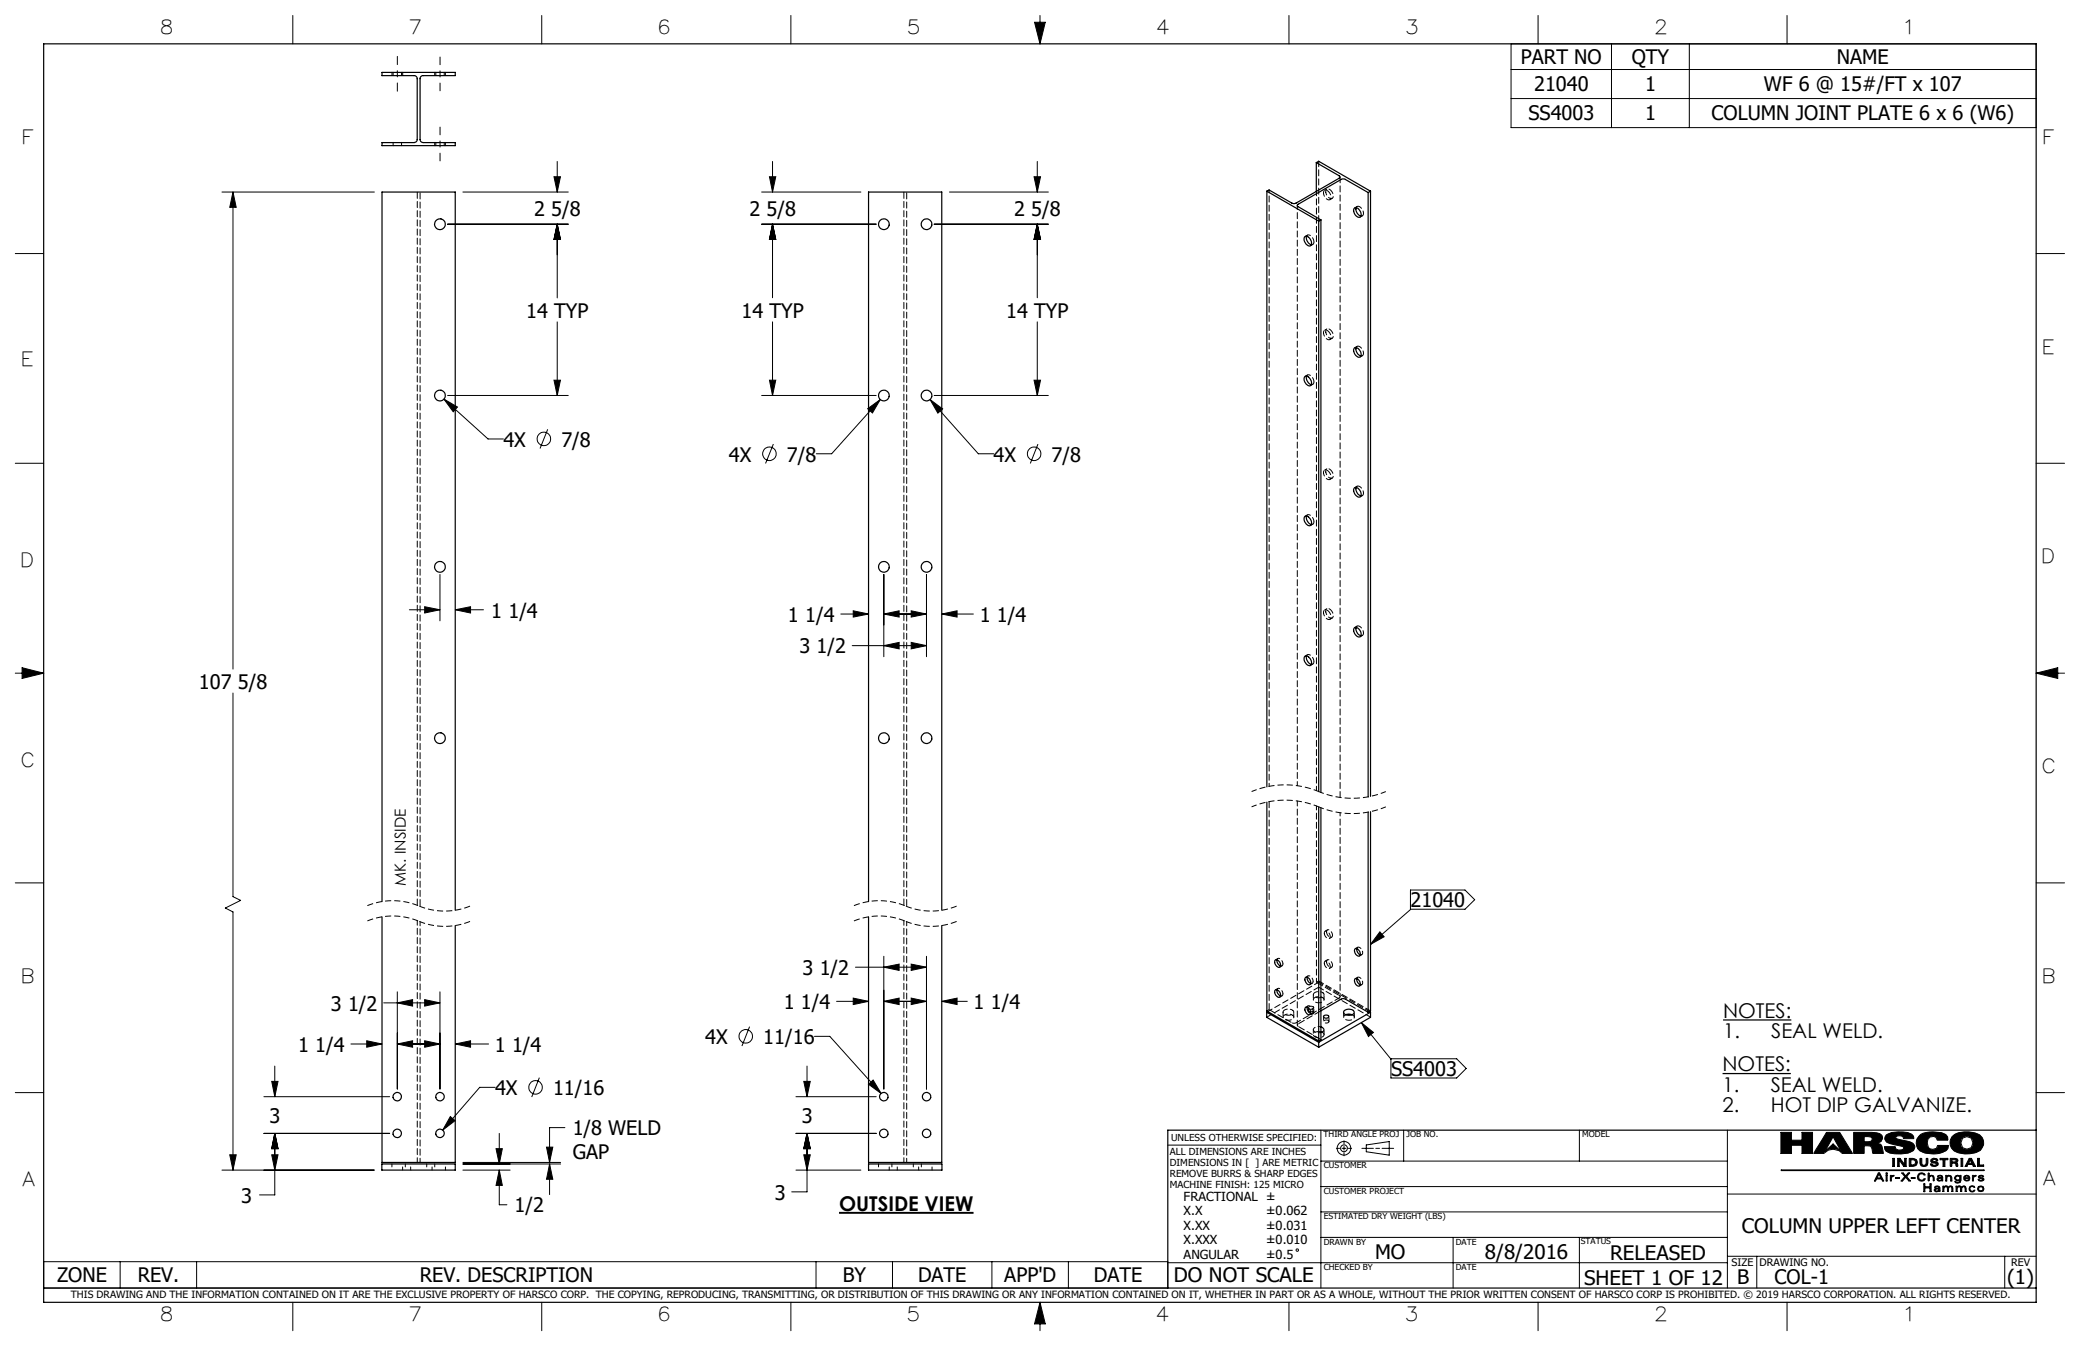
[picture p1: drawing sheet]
<svg xmlns="http://www.w3.org/2000/svg" width="432mm" height="279mm" viewBox="0 0 432 279" stroke-linecap="round" stroke-linejoin="round" font-family="sans-serif">
<g fill="none" stroke="#000" stroke-width=".21">
<path d="M60.8 3.2v5.9M112.5 3.2v5.9M164.2 3.2v5.9M214.8 4.6h2.2l-1.1 4.5zM215.9 3.2v5.9M267.6 3.2v5.9M313.7 9.1h109v17.4h-109zM313.7 14.4h109M319.3 3.2v5.9M334.5 9.1v17.4M350.7 9.1v17.4M371 3.2v5.9"/>
<path d="M46.1 39.9h31.6M48.4 39.9l.6 3.1h-1.3zM48.4 39.9v99M96.1 39.9h21.9M115 36.7h1.3l-.6 3.2zM115.7 33.5v6.4M158.1 39.9h20.6M159.7 36.7h1.3l-.6 3.2zM160.4 33.5v6.4M197.1 39.9h20.5M214.7 36.7h1.3l-.7 3.2zM215.3 33.5v6.4"/>
<path d="M313.7 20.5h109M3.2 52.6h5.9M92.9 46.5h25.1M115.7 46.5l.6 3.2h-1.3zM115.7 46.5v15.3M158.1 46.5h23.8M160.4 46.5l.6 3.2h-1.3zM160.4 46.5v15.3M193.9 46.5h23.7M215.3 46.5l.7 3.2h-1.3zM215.3 46.5v15.3M422.7 52.6h5.9"/>
<path d="M115 78.9h1.3l-.6 3.2zM115.7 66.8v15.3M159.7 78.9h1.3l-.6 3.2zM160.4 66.8v15.3M214.7 78.9h1.3l-.7 3.2zM215.3 66.8v15.3M3.2 96.2h5.9M92.1 82.8l2.9 1.7-.9 1zM92.1 82.8l9.2 8.3h3.2M92.9 82.1h25.1M113.7 89.1l-1.6 4M158.1 82.1h23.8"/>
<path d="M160.5 92.2l-1.6 4M180.1 84.8l2.6-1.9-1.6 2.8zM182.7 82.9l-10.1 11.3h-3.1M193.1 82.9l2.6 2-1 .9zM193.1 82.9l10 11.3h3.2M193.9 82.1h23.7M215.5 92.2l-1.6 4M422.7 96.2h5.9M91.3 119.2v9.7M183.5 119.2v17.1M192.3 119.2v17.1M3.2 139.7h5.9"/>
<path d="M4.6 138.6l4.5 1.1-4.5 1.1zM85 126.6h6.3M88.2 125.9l3.1 .7-3.1 .6zM94.5 126.6l3.2-.7v1.3zM94.5 126.6h5.9M174.6 127.5h5.7M176.9 134h15.4M177.1 126.8l3.2 .7-3.2 .6zM183.5 127.5l3.2-.7v1.3zM183.5 134l3.2-.7v1.4zM183.5 127.5h8.8M189.2 126.8l3.1 .7-3.1 .6z"/>
<path d="M189.2 133.3l3.1 .7-3.1 .7zM195.5 127.5l3.2-.7v1.3zM195.5 127.5h6.6M422.7 139.7h5.9M422.7 139.7l4.5-1.1v2.2zM48.4 143.9v42.2l1.6 .8-3.2 1.6 1.6 .8v53.6M3.2 183.3h5.9M183.5 198.5v27.6M192.3 198.5v27.6M286.5 193.4l.8 1.1-2.8 1.5zM292.8 184.7h11.3l2 2.1-2 1.9h-11.3zM292.8 188.8l-8.3 7.2"/>
<path d="M422.7 183.3h5.9M72.8 216.7h6.5M76.1 216l3.2 .7-3.2 .7zM79.7 208.2h11.6M82.5 216.7l3.2-.7v1.4zM82.5 208.2l3.2-.7v1.3zM82.5 216.7h8.8M82.5 205.9v20.2M88.2 216l3.1 .7-3.1 .7zM88.2 207.5l3.1 .7-3.1 .6zM91.3 205.9v20.2M94.5 216.7l3.2-.7v1.4z"/>
<path d="M94.5 216.7h6.9M155.6 213.1l-1.6 4M169.1 215.1h3.2l10.6 11.9M173.7 207.9h6.6M177.1 207.2l3.2 .7-3.2 .6zM177.6 200.8h14.7M183.5 207.9l3.2-.7v1.3zM183.5 200.8l3.2-.7v1.3zM183.5 207.9h8.8M189.2 207.2l3.1 .7-3.1 .6zM189.2 200.1l3.1 .7-3.1 .6zM195.5 207.9l3.2-.7v1.3z"/>
<path d="M195.5 207.9h5.3M282.6 212.3l2.5 2-1 .9zM282.6 212.3l6.1 7.6M288.7 219.8h13.7l2 2-2 2h-13.7zM3.2 226.8h5.9M47.7 239.7h1.3l-.6 3.2zM54.8 227.6h26.1M54.8 235.3h26.1M56.4 224.5h1.3l-.7 3.1zM56.4 239.7h1.3l-.7 3.2zM57 235.3l.7 3.1h-1.3zM57 221.3v6.3"/>
<path d="M57 235.3v12.7h-3.1M93.5 231.8l1 .8-2.6 2zM102.8 225.7h-3.2l-7.7 8.9M103 238.4h1.3l-.7 3.2zM103.6 235.3v6.3M112 223.7l-1.6 4M113.5 238.1h1.3l-.7 3.2zM117.3 234.1h-3.2v7.2M165.2 227.6h16.7M165.2 235.3h16.7M166.9 239.7h1.3l-.7 3.2zM166.9 224.5h1.3l-.7 3.1z"/>
<path d="M167.5 235.3l.7 3.1h-1.3zM167.5 235.3v12.1h-3.1M167.5 221.3v6.3M180.3 225.1l1-.9 1.6 2.8zM242.4 237.7h31.8M274.2 234.6v32.8M277.4 238.4h.7M278.6 238.4h.8M279 236.8v.7M279 238v.8M279 239.3v.6M279.9 238.4h.7"/>
<path d="M282.7 238.4h2.4M283.6 237.7l4.8-.7v2.8l-4.8-.7zM285.6 238.4h.8M286.9 238.4h2.4M291.4 234.6v6.4M327.9 234.6v6.4M358.6 234.6v32.8M369.7 235.1h2.2v1.6h2.2v-1.6h2.2v4.3h-2.2v-1.7h-2.2v1.7h-2.2zM379.2 235.1h2.7l2.7 4.3h-2.2a2.5 2.5 0 0 0-3.8 0h-2.1zM380.5 236l1.7 3-1.7-1.5-1.7 1.5zM384.8 235.1h3.7l1.7 .2 .5 .4 .1 .6-.3 .7-.8 .3 .7 .2 .3 .4 .3 1.5h-2.2l-.2-1-.3-.5-.6-.1h-.7v1.6h-2.2zM387 235.9l1.4 .1a.51 .51 0 0 1 0 .9l-1.4 .1z"/>
<path d="M389.7 237.3h.1M391.6 235.6a6.4 6.4 0 0 1 5.3-.2l.3 .4 .1 .6h-2.1l-.1-.4a1.07 1.07 0 0 0-1.5 .1v.1a3 3 0 0 0 1.9 .6l1.6 .5 .4 .7-.3 .8a7.4 7.4 0 0 1-4.9 .6l-.8-.5-.3-.9h2.3v.4a1.01 1.01 0 0 0 1.7-.2l-.4-.3-3.1-.8-.4-.7zM398.5 235.7a5.3 5.3 0 0 1 5.5-.2l.3 .5 .1 .7h-2.2l-.3-.6-.5-.2-.7 .1-.5 .5-.1 .7 .2 1 .4 .3 .5 .1 .8-.2 .2-.6h2.3l-.1 .6a3.9 3.9 0 0 1-2.8 1.1 4.2 4.2 0 0 1-3.5-1.1 2.19 2.19 0 0 1 .4-2.7zM405.2 235.9a5.4 5.4 0 0 1 5.8-.4 2.09 2.09 0 0 1 .8 2.2l-.7 1.1a5.9 5.9 0 0 1-5.4 .1 2.08 2.08 0 0 1-.5-3zM407.4 236.3l.9-.4 .9 .4 .4 .9-.4 1-.9 .3-.9-.3-.3-1zM422.7 226.8h5.9M46.1 242.9h31.6M96.1 242.9h9.8M96.1 241.6h20.3M96.1 241.3h20.3M103.6 242.9l.7 3.2h-1.3zM103.6 242.9v7.2h1.6"/>
<path d="M114.1 241.6l.7 3.2h-1.3zM114.1 241.6v6.4M165.2 242.9h13.5M274.2 256.9h84.4M274.2 251.6h84.4M274.2 246.3h84.4M274.2 241h84.4M301.7 256.9v10.5M327.9 256.9v10.5M358.6 247.9h64.1M369.8 242.9h42.1v.1h-42.1zM389.9 243.5h.3l.9 1.6h-.3l-.2-.4h-1l-.2 .4h-.3z"/>
<path d="M390.1 243.7l.4 .8h-.8zM391.5 244h.3v1.1h-.3zM391.5 243.5h.3v.2h-.3zM392.4 244h.2v.2l.2-.2h.4v.2l-.5 .1-.1 .8h-.2zM392.6 244.2h.1M392.9 240.5h.4v1.6h-.4zM393.6 244.4h.7v.2h-.7zM393.9 240.5h.5l1 1.2v-1.2h.3v1.6h-.5l-.9-1.3v1.3h-.4zM394.3 240.8h.1M394.8 243.5h.3l.5 .6 .5-.6h.4l-.7 .7 .8 .9h-.3l-.7-.7-.6 .7h-.3l.7-.9zM396.3 240.5a1.61 1.61 0 0 1 1.7 .5v.3l-.1 .5-.8 .3h-.8zM396.7 240.7a.62 .62 0 0 1 .8 .2 .62 .62 0 0 1 0 .7l-.8 .2z"/>
<path d="M396.8 244.4h.7v.2h-.7zM398.3 243.7a.87 .87 0 0 1 1.4 .2l-1-.2-.3 .2-.1 .4 .2 .5 .5 .2 .4-.3h.3l-.3 .4-.4 .1-.5-.1-.4-.3-.1-.5zM398.6 240.5h.4v1l.1 .3 .3 .1 .3-.1 .2-.4v-.9h.3v.9l-.2 .5a.93 .93 0 0 1-1.4-.4zM399.4 245.7h.2v.6h1v-.6h.3v1.7h-.3v-.8h-1v.8h-.2zM400.3 243.5h.2v.7l.5-.3a.79 .79 0 0 1 .4 1.2h-.1a.87 .87 0 0 0-.3-1 .85 .85 0 0 0-.5 1h-.2zM400.5 244.2h.1M400.9 240.7l.5-.3 .7 .1 .2 .4h-.4l-.1-.2h-.3l-.3 .2 .2 .2 .8 .2 .2 .4-.1 .2-.6 .2-.7-.1-.2-.4h.3l.4 .3 .5-.1v-.2l-1-.3-.2-.2zM401.7 246.3a.67 .67 0 0 1 1 .3v.7h-.2v-.1l-.7 .2-.2-.2v-.3l.1-.2 .8-.1-.1-.2-.3-.1-.5 .2zM402.4 244.7l.7-.1-.1 .3-.2 .1h-.3zM402.5 246.8h.1M402.5 246.8l-.8 .2 .2 .2h.3l.2-.1 .1-.3M402.5 247.2h.1"/>
<path d="M402.8 240.5h1.6v.2h-.6v1.4h-.4v-1.4h-.6zM403.1 244.6h.1M403.1 244.4l-.1-.2-.3-.1-.5 .2v-.2l.6-.2 .4 .2 .1 1h-.2v-.1M403.1 244.4l-.8 .1-.2 .3 .3 .3 .3 .1 .4-.2M403.1 244.4h.1M403.1 245h.1M403.5 246.4v-.2h-.2v1.1h.2l.1-.8 .4-.2 .3 .4v.6h.2l.1-.8 .3-.2 .3 .4v.6h.2l-.1-1-.5-.1-.3 .3M403.5 246.4l.5-.3 .4 .4M403.5 246.4h.1M403.9 244h.2v.2l.4-.3 .5 .2 .2 .4v.6h-.2l-.2-.9-.2-.1-.3 .1-.2 .9h-.2zM404.1 244.2h.1M404.4 246.5h.1"/>
<path d="M404.8 240.5a1.96 1.96 0 0 1 1.6 .2l-.1 .5-.3 .1 .4 .2 .1 .6h-.4a.61 .61 0 0 0-.7-.7h-.2v.7h-.4zM405.2 240.7l.8 .1v.3l-.8 .1zM405.9 244.1l.5-.2 .5 .3v-.2h.2v1l-.2 .5-.5 .1-.5-.1-.1-.3 .8 .2 .2-.1 .1-.4-.5 .2-.5-.2-.2-.4zM406 241.3h.1M406.1 244.2l.3-.1 .4 .1 .1 .3-.1 .3-.4 .2-.3-.2-.1-.3zM406.3 246.4v-.2h-.3l.1 1.1h.2l.1-.8 .3-.2 .3 .4v.6h.2l.1-.8 .4-.2 .3 .4v.6h.2l-.2-1-.4-.1-.4 .3M406.3 246.4l.4-.3 .5 .4M406.3 246.4h.1M407.1 240.5h.4v1.6h-.4zM407.2 246.5h.1M407.9 244.1l.4-.2 .5 .2 .1 .5h-1.1l.2 .3 .3 .1 .6-.2-.1 .2-.7 .1-.4-.2v-.6zM408 244.2l.3-.1 .4 .4h-.8z"/>
<path d="M408.8 240.5h.5l.8 1.6h-.5l-.1-.4h-1l-.2 .4h-.3zM408.9 246.3l.5-.2 .4 .1 .2 .3-.8-.2-.2 .2-.1 .3 .2 .4 .3 .1 .6-.2-.2 .2-.7 .1-.3-.3zM409 240.8l.3 .7h-.6zM409.5 244h.2v.2l.5-.2v.2l-.4 .1-.1 .8h-.2zM409.7 244.2h.1M410.5 240.5h.4v1.3h.9v.3h-1.3zM410.7 246.3l.5-.1 .5 .1 .2 .5-.2 .4-.5 .2-.5-.2-.2-.4zM410.7 244.2a.74 .74 0 0 1 1.1-.1v.2l-.5-.2-.4 .2 .7 .2 .3 .3a.76 .76 0 0 1-1.1 .3l-.2-.3 .8 .2 .2-.2a.87 .87 0 0 1-.9-.6zM410.8 246.5l.4-.2 .4 .2 .1 .3-.1 .3-.4 .1-.4-.1-.1-.3zM9.1 261.9h233.3v5.5h-233.3zM24.9 261.9v5.5M40.8 261.9v5.5"/>
<path d="M60.8 270.3v5.9M112.5 270.3v5.9M164.2 270.3v5.9M169.4 261.9v5.5M185.3 261.9v5.5M205.9 261.9v5.5M215.9 270.3v5.9M215.9 270.3l1.1 4.5h-2.2zM221.8 261.9v5.5M242.4 262.1h116.2M267.6 270.3v5.9M319.3 270.3v5.9"/>
<path d="M358.6 260.8h64.1M364.7 260.8v6.6M371 270.3v5.9M416.2 260.8v6.6"/>
<circle cx="112.9" cy="91.1" r="1.4"/>
<circle cx="159.7" cy="94.2" r="1.41"/>
<circle cx="214.7" cy="94.2" r="1.4"/>
<circle cx="154.8" cy="215.1" r="1.4"/>
<circle cx="111.2" cy="225.7" r="1.4"/>
<circle cx="279" cy="238.4" r=".71"/>
<circle cx="279" cy="238.4" r="1.41"/>
<circle cx="269.3" cy="259.5" r=".25"/>
</g>
<g fill="none" stroke="#000" stroke-width=".25">
<path d="M9.1 9.1h413.6v261.2h-413.6zM79.3 15h15.2v.7h-6.7a.6 .6 0 0 0-.6 .6v12.7a.66 .66 0 0 0 .6 .6h6.7v.6h-15.2v-.6h6.7a.66 .66 0 0 0 .6-.6v-12.7a.6 .6 0 0 0-.6-.6h-6.7zM263 39.7v123.6M263 39.7l10.8 6.2M273.3 33.8l4.7 2.7a.27 .27 0 0 1 .2 .2 .27 .27 0 0 1-.2 .3l-9.3 5.3-.5-.1-4.7-2.8-.5 .3M273.3 33.8l.5-.3 10.7 6.2M273.3 33.8v5.9M284 40l-4.8-2.8-.6-.1-9.1 5.3a.26 .26 0 0 0-.2 .3 .26 .26 0 0 0 .2 .2l4.7 2.7M284 40v125.4M284.5 39.7l-.5 .3M284.5 39.7v125.6M270.8 49.2a.97 .97 0 0 1 1.4 .8 .61 .61 0 0 1 .1 .8 .61 .61 0 0 1-.7 .2l-.2-.1a1.51 1.51 0 0 1-.6-1.7z"/>
<path d="M271.2 49v.1a1.58 1.58 0 0 0 1 1.7M273.8 45.9v118.4M274.2 45.6l-.4 .3M274.2 45.6v118.9M281.2 43.2a1.29 1.29 0 0 1 1.2 1.8 1.23 1.23 0 0 1-1.4-1.5zM281.5 43.1a1.51 1.51 0 0 0 1 1.7M270.9 78.2a1.25 1.25 0 0 1 1.4 1.5 .53 .53 0 0 1-.5 .4 .53 .53 0 0 1-.5-.3 1.26 1.26 0 0 1-.4-1.6zM271.2 78.1a1.58 1.58 0 0 0 1 1.7M281.2 72.2a1.29 1.29 0 0 1 1.2 1.8 1.14 1.14 0 0 1-1.4-1.1zM281.5 72.1a1.57 1.57 0 0 0 1 1.8M270.9 107.2a1.26 1.26 0 0 1 1.4 1.4 .58 .58 0 0 1-.5 .6 .58 .58 0 0 1-.7-.4 1.21 1.21 0 0 1-.2-1.6zM271.2 107.1v.1a1.58 1.58 0 0 0 1 1.7"/>
<path d="M281.1 101.3a1.06 1.06 0 0 1 1.4 1.1 .56 .56 0 0 1-.2 .8 .56 .56 0 0 1-.7-.3 1.38 1.38 0 0 1-.5-1.6zM281.5 101.2a1.57 1.57 0 0 0 1 1.7M270.8 136.3a.84 .84 0 0 1 1.3 .6 .67 .67 0 0 1 .2 .8 .67 .67 0 0 1-.6 .4 1.51 1.51 0 0 1-.9-1.8zM271.2 136.2a1.58 1.58 0 0 0 1 1.7M281.2 130.3a1.25 1.25 0 0 1 1.1 1.9 1.3 1.3 0 0 1-1.1-1.9zM281.5 130.2a1.57 1.57 0 0 0 1 1.8M263 166.5v43.4l10.8 6.2M273.8 167.5v48.6M274.2 167.7v48.1l-.4 .3M284 168.6v41.5M284.5 168.5v41.4l-.5 .2M79.3 187.1v-147.2h15.2v149"/>
<path d="M79.3 190.3v51h15.2v-49.2M180.3 187.1v-147.2h15.2v149M180.3 190.3v51h15.2v-49.2M264.8 199.2a.97 .97 0 0 1 .9 .6 .97 .97 0 0 1-.1 1 1.05 1.05 0 0 1-.8-1.6zM265.1 199.2v.1a1.34 1.34 0 0 0 .7 1.2M281.3 197a.95 .95 0 0 1 1.1 1.1 .49 .49 0 0 1-.5 .4 .49 .49 0 0 1-.5-.4l-.2-.8zM281.7 196.9v.3a1.3 1.3 0 0 0 .7 1M263 210.1v1.1l10.8 6.2M263 210.1l10.8 6.3M263.2 210l-.2 .1M264.8 205.5a.97 .97 0 0 1 .9 .5 .97 .97 0 0 1-.1 1 1.03 1.03 0 0 1-.8-1.5zM265.1 205.5a1.34 1.34 0 0 0 .7 1.2"/>
<path d="M271 209.2a.93 .93 0 0 1 .9 .4 .93 .93 0 0 1 0 1 1.08 1.08 0 0 1-.9-1.4zM271 202.9a.93 .93 0 0 1 .9 .5 .93 .93 0 0 1 0 1 1.06 1.06 0 0 1-.9-1.5zM271.4 202.8v.1a1.2 1.2 0 0 0 .7 1.2M271.4 209.1v.2a1.19 1.19 0 0 0 .7 1.1M273.8 216.4v1M274.2 209.8l4.2-2.4 .6-.1 5 2.8M274.2 213.2a.58 .58 0 0 1 .7 .6 .58 .58 0 0 1-.7 .5M274.2 214.2l.2 .1M274.8 210.9l.1-.1a.53 .53 0 0 1 .6-.1 .53 .53 0 0 1 .3 .5 .54 .54 0 0 1-.6 .2 .54 .54 0 0 1-.4-.5zM279.1 209.8l.1-.1a1.26 1.26 0 0 1 1.9 .5 1.33 1.33 0 0 1-2.2-.1zM279.4 210.6l.5-.1 .8 .1M281.3 203.2a.93 .93 0 0 1 .9 .4 .93 .93 0 0 1 0 1.1 1.1 1.1 0 0 1-.9-1.5z"/>
<path d="M281.7 203.1l.1 .8 .6 .5M284.3 210l.2 .1M284.5 210.1v1.1l-10.7 6.2M284.5 210.1l-10.7 6.3M422.7 234.6h-180.3v32.8M79.3 241.6h15.2v1.3h-15.2zM180.3 241.6h15.2v1.3h-15.2zM9.1 267.4h413.6"/>
<circle cx="91.3" cy="46.5" r="1.12"/>
<circle cx="183.5" cy="46.6" r="1.11"/>
<circle cx="192.3" cy="46.5" r="1.1"/>
<circle cx="91.3" cy="82.1" r="1.12"/>
<circle cx="183.5" cy="82.1" r="1.11"/>
<circle cx="192.3" cy="82.1" r="1.1"/>
<circle cx="91.3" cy="117.7" r="1.12"/>
<circle cx="183.5" cy="117.7" r="1.11"/>
<circle cx="192.3" cy="117.7" r="1.1"/>
<circle cx="91.3" cy="153.2" r="1.12"/>
<circle cx="183.5" cy="153.2" r="1.11"/>
<circle cx="192.3" cy="153.2" r="1.1"/>
<circle cx="82.5" cy="235.3" r=".87"/>
<circle cx="82.5" cy="227.6" r=".87"/>
<circle cx="91.3" cy="235.3" r=".87"/>
<circle cx="91.3" cy="227.6" r=".87"/>
<circle cx="183.5" cy="227.6" r=".87"/>
<circle cx="183.5" cy="235.3" r=".87"/>
<circle cx="192.4" cy="227.6" r=".87"/>
<circle cx="192.4" cy="235.3" r=".87"/>
</g>
<path d="M215.9 270.3l-1.1 4.5h2.2zM214.8 4.6h2.2l-1.1 4.5zM4.6 138.6l4.5 1.1-4.5 1.1zM422.7 139.7l4.5-1.1v2.2zM369.7 235.1v4.3h2.2v-1.7h2.2v1.7h2.2v-4.3h-2.2v1.6h-2.2v-1.6zM387 235.9l1.4 .1 .3 .6-.5 .4h-1.2zM384.8 235.1v4.3h2.2v-1.6l1.4 .1 .4 1.5h2.2l-.4-1.7-.4-.3-.5-.1a1.15 1.15 0 0 0 1.1-1.2 1.41 1.41 0 0 0-1.7-1zM391.6 235.6a1.12 1.12 0 0 0-.2 1.2 1.12 1.12 0 0 0 1.1 .7l1.8 .3a.72 .72 0 0 1 .9 .5 1.03 1.03 0 0 1-1.7-.1v-.2h-2.3a1.46 1.46 0 0 0 1.7 1.5 7.2 7.2 0 0 0 4.2-.6 1.1 1.1 0 0 0 .3-1.2 1.1 1.1 0 0 0-1-.7l-2.1-.5a.58 .58 0 0 1-.7-.5l.4-.2h.6l.5 .2 .1 .4h2.1v-.2a1.62 1.62 0 0 0-1.8-1.2 6.2 6.2 0 0 0-3.9 .6zM398.3 235.9a2.19 2.19 0 0 0-.3 2.3 2.19 2.19 0 0 0 2 1.2 4.7 4.7 0 0 0 4.3-.9l.2-.7h-2.3a1.07 1.07 0 0 1-1.7 .6 1.38 1.38 0 0 1-.4-1.6 1.38 1.38 0 0 1 1.5-.9l.4 .3 .2 .5h2.2v-.5a1.37 1.37 0 0 0-1.6-1.1 6 6 0 0 0-4.3 .6zM407 237.2a1.3 1.3 0 0 1 2.6 0 1.3 1.3 0 0 1-2.6 0zM405.5 235.7a2.15 2.15 0 0 0-.6 2.3 2.15 2.15 0 0 0 2 1.4 5.7 5.7 0 0 0 4.4-.7 2.15 2.15 0 0 0 .3-2.3 2.15 2.15 0 0 0-1.8-1.3l-1.2-.2a4.6 4.6 0 0 0-3.1 .8zM379.2 235.1l-2.7 4.3h2.1a2.5 2.5 0 0 1 3.8 0h2.2l-2.7-4.3zM380.5 236l1.7 3-1.7-1.5-1.7 1.5zM392.9 240.5v1.6h.4v-1.6zM393.9 240.5v1.6h.4v-1.3l.9 1.3h.5v-1.6h-.3v1.2l-1-1.2zM396.7 240.7h.5l.4 .2 .1 .5-.3 .4h-.7zM396.3 240.5v1.6h.9a.83 .83 0 0 0 .8-.9 .83 .83 0 0 0-.9-.7zM398.6 240.5v1.1a.86 .86 0 0 0 .9 .5 .86 .86 0 0 0 .7-.7v-.9h-.3l-.1 1.2-.3 .2-.4-.1-.1-1.3zM400.9 240.7l-.1 .1a.53 .53 0 0 0 .6 .6l.4 .1a.27 .27 0 0 1 .1 .4 .27 .27 0 0 1-.4 0l-.4-.3h-.3a.86 .86 0 0 0 .8 .5 .86 .86 0 0 0 .8-.6l-.3-.3-.7-.1a.29 .29 0 0 1 0-.5 .29 .29 0 0 1 .4 .2l.1 .1h.4a.84 .84 0 0 0-1.4-.2zM402.8 240.5v.2h.6v1.4h.4v-1.4h.6v-.2zM405.2 240.7l.8 .1a.25 .25 0 0 1 0 .3 .25 .25 0 0 1-.3 .1h-.5zM404.8 240.5v1.6h.4v-.7l.7 .1 .2 .6h.4l-.1-.6-.4-.2 .4-.2v-.4l-.5-.2zM407.1 240.5v1.6h.4v-1.6zM409 240.8l.3 .7h-.6zM408.8 240.5l-.8 1.6h.3l.2-.4h1l.1 .4h.5l-.8-1.6zM410.5 240.5v1.6h1.3v-.3h-.9v-1.3zM390.1 243.7l.4 .8h-.8zM389.9 243.5l-.8 1.6h.3l.2-.4h1l.2 .4h.3l-.9-1.6zM391.5 243.5v.2h.3v-.2zM369.8 242.9v.1h42.1v-.1zM391.5 244v1.1h.3v-1.1zM392.4 244v1.1h.2l.1-.7 .5-.2v-.2h-.3l-.3 .2v-.2zM393.6 244.4v.2h.7v-.2zM394.8 243.5l.6 .7-.7 .9h.3l.6-.7 .7 .7h.3l-.8-.9 .7-.7h-.4l-.5 .6-.5-.6zM396.8 244.4v.2h.7v-.2zM398.3 243.6l-.3 .8a.87 .87 0 0 0 .7 .8 .87 .87 0 0 0 1-.5h-.3l-.2 .3h-.3a.67 .67 0 0 1-.6-.9 .67 .67 0 0 1 1.1-.2h.3a.86 .86 0 0 0-1.4-.3zM400.3 243.5v1.6h.2v-.7l.4-.3 .4 .2v.8h.2v-.9l-.6-.3-.4 .3v-.7zM402.4 244.7l.3-.1a.23 .23 0 0 1 .4 .1 .23 .23 0 0 1-.2 .3h-.3a.22 .22 0 0 1-.2-.1 .22 .22 0 0 1 0-.2zM402.3 244.1l-.1 .2 .3-.2 .4 .1a.2 .2 0 0 1 .1 .3 .2 .2 0 0 1-.3-.1l-.5 .1-.1 .5 .3 .2 .7-.2v.1h.2l-.1-1-.3-.2zM403.9 244v1.1h.2v-.6l.3-.4 .5 .1 .1 .9h.2l-.1-1-.6-.2-.4 .3v-.2zM406 244.1l-.1 .1a.6 .6 0 0 0 .1 .8 .6 .6 0 0 0 .9-.1l-.1 .4-.2 .1h-.4l-.2-.2-.2 .1 .4 .3 .8-.2 .1-.3v-1.1h-.2v.2a.7 .7 0 0 0-.9-.1zM406 244.5a.45 .45 0 0 1 .9 0 .45 .45 0 0 1-.9 0zM408 244.2l.5-.1 .2 .4h-.8zM407.8 244.1l-.2 .6a.67 .67 0 0 0 .6 .5 .67 .67 0 0 0 .7-.4l-.8 .2-.3-.4h1.1a.67 .67 0 0 0-.4-.6 .67 .67 0 0 0-.7 .1zM409.5 244v1.1h.2v-.7l.5-.2v-.2h-.3l-.2 .2v-.2zM410.8 244.1a.38 .38 0 0 0 0 .4 .38 .38 0 0 0 .4 .2h.2a.21 .21 0 0 1 .2 .3 .21 .21 0 0 1-.4 0l-.6-.2 .2 .3 .5 .1a.37 .37 0 0 0 .5-.2 .37 .37 0 0 0-.2-.5l-.4-.1a.21 .21 0 0 1-.2-.3 .21 .21 0 0 1 .3 0l.5 .2-.4-.4zM399.4 245.7v1.7h.2v-.8h1v.8h.3v-1.7h-.3v.6h-1v-.6zM401.8 246.9l.4-.1a.24 .24 0 0 1 .3 .3 .24 .24 0 0 1-.4 .1l-.3-.1zM401.7 246.3l-.1 .2 .5-.2 .3 .1a.23 .23 0 0 1 0 .3 .23 .23 0 0 1-.3 0 .41 .41 0 0 0-.6 .4 .41 .41 0 0 0 .7 .3l.3-.2v.1h.2v-.9l-.3-.2zM409 246.2l-.2 .3v.5l.4 .4h.6l.2-.3-.5 .2-.3-.1-.3-.3 .1-.4 .5-.2 .5 .2a.62 .62 0 0 0-1-.3zM410.7 246.7a.5 .5 0 0 1 1 0 .5 .5 0 0 1-1 0zM410.5 246.8a.65 .65 0 0 0 1.3 0 .65 .65 0 0 0-1.3 0zM403.3 246.2h.2v.2l.5-.3 .4 .4 .4-.3h.4l.2 .3v.8h-.2v-.8l-.2-.2-.5 .3v.7h-.2v-.7l-.3-.3-.4 .2-.1 .8h-.2zM406 246.2h.3v.2l.5-.3 .4 .4 .3-.3h.5l.2 .4v.7h-.2v-.7l-.3-.3-.4 .2-.1 .8h-.2v-.7l-.3-.3-.4 .3v.7h-.2z" fill-rule="evenodd" fill="#000"/>
<path d="M174.2 251.8h27.9" fill="none" stroke="#000" stroke-width=".4"/>
<path d="M357.7 211.7h14.2M357.6 222.8h14.2" fill="none" stroke="#000" stroke-width=".26"/>
<path d="M273.8 167.5a18.1 18.1 0 0 0-14 0M273.8 164.3a18.1 18.1 0 0 0-14 0M287.7 167.5a18.1 18.1 0 0 1-13.9 0M287.7 164.3a18.1 18.1 0 0 1-13.9 0" fill="none" stroke="#000" stroke-width=".21" stroke-dasharray="1.3 .6" stroke-dashoffset=".2" stroke-linecap="butt"/>
<path d="M86.9 191.2a14 14 0 0 0-10.8 0M86.9 188a14 14 0 0 0-10.8 0M97.7 191.2a14 14 0 0 1-10.8 0M97.7 188a14 14 0 0 1-10.8 0M187.9 191.2a14 14 0 0 0-10.7 0M187.9 188a14 14 0 0 0-10.7 0M198.7 191.2a14 14 0 0 1-10.8 0M198.7 188a14 14 0 0 1-10.8 0" fill="none" stroke="#000" stroke-width=".21" stroke-dasharray="1.3 .6" stroke-dashoffset="-.1" stroke-linecap="butt"/>
<path d="M91.4 18.8v-7M91.4 26.4v7" fill="none" stroke="#000" stroke-width=".21" stroke-dasharray="15.2 1.3 1.3 1.3" stroke-dashoffset="13.6"/>
<path d="M82.5 11.7v7.2" fill="none" stroke="#000" stroke-width=".21" stroke-dasharray="15.2 1.3 1.3 1.3" stroke-dashoffset="13.5"/>
<path d="M103.6 242.9l.7 3.2h-1.3zM103 238.4h1.3l-.7 3.2zM115.7 46.5l.6 3.2h-1.3zM115 36.7h1.3l-.6 3.2zM115.7 46.5l.6 3.2h-1.3zM115 78.9h1.3l-.6 3.2zM48.4 39.9l.6 3.1h-1.3zM47.7 239.7h1.3l-.6 3.2zM88.2 125.9l3.1 .7-3.1 .6zM94.5 126.6l3.2-.7v1.3zM114.1 241.6l.7 3.2h-1.3zM113.5 238.1h1.3l-.7 3.2zM56.4 224.5h1.3l-.7 3.1zM57 235.3l.7 3.1h-1.3zM57 235.3l.7 3.1h-1.3zM56.4 239.7h1.3l-.7 3.2zM92.1 82.8l2 2.7 .9-1zM93.5 231.8l-1.6 2.8 2.6-2zM88.2 216l3.1 .7-3.1 .7zM94.5 216.7l3.2-.7v1.4zM82.5 216.7l3.2-.7v1.4zM76.1 216l3.2 .7-3.2 .7zM88.2 207.5l3.1 .7-3.1 .6zM82.5 208.2l3.2-.7v1.3zM286.5 193.4l.8 1.1-2.8 1.5zM282.6 212.3l2.5 2-1 .9zM215.3 46.5l.7 3.2h-1.3zM214.7 36.7h1.3l-.7 3.2zM215.3 46.5l.7 3.2h-1.3zM214.7 78.9h1.3l-.7 3.2zM159.7 78.9h1.3l-.6 3.2zM160.4 46.5l.6 3.2h-1.3zM160.4 46.5l.6 3.2h-1.3zM159.7 36.7h1.3l-.6 3.2zM180.1 84.8l1 .9 1.6-2.8zM193.1 82.9l1.6 2.9 1-.9zM166.9 239.7h1.3l-.7 3.2zM167.5 235.3l.7 3.1h-1.3zM167.5 235.3l.7 3.1h-1.3zM166.9 224.5h1.3l-.7 3.1zM180.3 225.1l2.6 1.9-1.6-2.8zM189.2 207.2l3.1 .7-3.1 .6zM195.5 207.9l3.2-.7v1.3zM183.5 207.9l3.2-.7v1.3zM177.1 207.2l3.2 .7-3.2 .6zM183.5 200.8l3.2-.7v1.3zM189.2 200.1l3.1 .7-3.1 .6zM189.2 126.8l3.1 .7-3.1 .6zM195.5 127.5l3.2-.7v1.3zM183.5 127.5l3.2-.7v1.3zM177.1 126.8l3.2 .7-3.2 .6zM183.5 134l3.2-.7v1.4zM189.2 133.3l3.1 .7-3.1 .7z" fill="#000"/>
<path d="M86.6 39.9v148M187.6 39.9v148M281.5 43.1a.58 .58 0 0 1 .6-.3 .58 .58 0 0 1 .5 .4 1.04 1.04 0 0 1 .1 1.6h-.2M281.5 72.1a.58 .58 0 0 1 .6-.3 .58 .58 0 0 1 .5 .4 1.04 1.04 0 0 1 .1 1.7h-.2M281.5 101.2a.58 .58 0 0 1 .6-.3 .58 .58 0 0 1 .5 .3 1.04 1.04 0 0 1 .1 1.7h-.2M281.5 130.2a.58 .58 0 0 1 .6-.3 .58 .58 0 0 1 .5 .4 1.04 1.04 0 0 1 .1 1.6h-.2M274.2 214.2a1.09 1.09 0 0 0-1.5 .7 1.3 1.3 0 0 0 2.2-.2l-.4-.4" fill="none" stroke="#000" stroke-width=".21" stroke-dasharray="1.3 .6" stroke-dashoffset="-.1"/>
<path d="M87.2 39.9v148.3M188.2 39.9v148.3M268.2 212.3l-4.7-2.7M269.5 212.5l4.7-2.7M273.3 203.9l4.7 2.7M274.2 215.8l-4.7-2.7" fill="none" stroke="#000" stroke-width=".21" stroke-dasharray="1.3 .6" stroke-dashoffset="-.2"/>
<g fill="none" stroke="#000" stroke-width=".21" stroke-dasharray="1.3 .6" stroke-dashoffset=".3">
<path d="M81.4 15v.7M81.6 15v.7M83.4 15.7v-.7M83.6 15.7v-.7M90.2 15v.7M90.5 15v.7M92.2 15.7v-.7M92.5 15.7v-.7M81.6 29.6v.6M83.4 30.2v-.6M90.2 29.6v.6M90.5 29.6v.6"/>
<path d="M92.2 30.2v-.6M92.5 30.2v-.6M273.3 39.7v124.4M272.8 50.2a1.22 1.22 0 0 0-1.5-1.3l-.1 .1M272.8 79.3a1.22 1.22 0 0 0-1.5-1.4l-.1 .2M272.8 108.3a1.22 1.22 0 0 0-1.5-1.4l-.1 .2M272.8 137.3a1.22 1.22 0 0 0-1.5-1.3l-.1 .1M86.6 191.1v50.2M187.6 191.1v50.2M274.9 193.8a.46 .46 0 0 1 .3-.6 .46 .46 0 0 1 .6 .4 .76 .76 0 0 1 0 1.2 1.16 1.16 0 0 1-.9-1M275.4 193.6a.46 .46 0 0 1 .3-.6 .46 .46 0 0 1 .6 .3 .76 .76 0 0 1 0 1.3 1.16 1.16 0 0 1-.9-1M275.4 199.8a.46 .46 0 0 1 .3-.6 .46 .46 0 0 1 .6 .3 .76 .76 0 0 1 0 1.3 1.16 1.16 0 0 1-.9-1"/>
<path d="M269.5 213.1a.27 .27 0 0 1-.2-.3 .27 .27 0 0 1 .2-.3M273.8 203.9l-10.6 6.1M274.9 200.1a.46 .46 0 0 1 .3-.6 .46 .46 0 0 1 .6 .3 .76 .76 0 0 1 0 1.3 1.16 1.16 0 0 1-.9-1M278 206.6a.27 .27 0 0 1 .2 .3 .27 .27 0 0 1-.2 .2M284.3 210l-10.5-6.1"/>
</g>
<path d="M269.3 42.6v120.5M272.3 50.8l.4-.2 .1-.4M272.3 79.8l.4-.1 .1-.4M272.3 108.9l.4-.2 .1-.4M272.3 137.9l.4-.2 .1-.4M273.3 167.3v36.6M87.2 191.3v50M188.2 191.3v50M265.8 200.5l.4-.1 .1-.3M265.8 206.7l.4-.1 .1-.3M272.1 204.1l.4-.1 .1-.3M272.1 210.3h.4l.1-.4" fill="none" stroke="#000" stroke-width=".21" stroke-dasharray="1.3 .6" stroke-dashoffset=".4"/>
<g fill="none" stroke="#000" stroke-width=".21" stroke-dasharray="1.3 .6" stroke-dashoffset=".6">
<path d="M263.5 39.4v123.8M266.3 200.1a.91 .91 0 0 0-1.1-1l-.1 .1M266.3 206.3a.91 .91 0 0 0-1.1-1l-.1 .1M272.6 203.7a.91 .91 0 0 0-1.2-1v.1M272.6 209.9a.91 .91 0 0 0-1.2-1v.2M278.2 206.9v-38.2M81.4 241.6v1.3M83.6 242.9v-1.3M84.1 241.6v1.3M85.3 242.9v-1.3M88.6 241.6v1.3M89.7 242.9v-1.3"/>
<path d="M90.3 241.6v1.3M92.5 242.9v-1.3M182.4 241.6v1.3M184.6 242.9v-1.3M185.2 241.6v1.3M186.3 242.9v-1.3M189.6 241.6v1.3M190.7 242.9v-1.3M191.3 241.6v1.3M193.5 242.9v-1.3"/>
</g>
<g fill="none" stroke="#000" stroke-width=".21" stroke-dasharray="1.3 .6" stroke-dashoffset=".7">
<path d="M275.2 39.9a.57 .57 0 0 1 .4-.7 .57 .57 0 0 1 .7 .4 1.04 1.04 0 0 1 .1 1.6 1.39 1.39 0 0 1-1.2-1.3M274.8 40.2a.57 .57 0 0 1 .3-.7 .57 .57 0 0 1 .7 .3 1.04 1.04 0 0 1 .2 1.7 1.39 1.39 0 0 1-1.2-1.3M274.8 69.2a.57 .57 0 0 1 .3-.7 .57 .57 0 0 1 .7 .4 1.04 1.04 0 0 1 .2 1.6 1.39 1.39 0 0 1-1.2-1.3M275.2 69a.57 .57 0 0 1 .4-.8 .57 .57 0 0 1 .7 .4 1.04 1.04 0 0 1 .1 1.7 1.39 1.39 0 0 1-1.2-1.3M274.8 98.3a.57 .57 0 0 1 .3-.8 .57 .57 0 0 1 .7 .4 1.04 1.04 0 0 1 .2 1.7 1.39 1.39 0 0 1-1.2-1.3M275.2 98a.57 .57 0 0 1 .4-.7 .57 .57 0 0 1 .7 .3 1.04 1.04 0 0 1 .1 1.7 1.39 1.39 0 0 1-1.2-1.3M274.8 127.3a.57 .57 0 0 1 .3-.7 .57 .57 0 0 1 .7 .3 1.04 1.04 0 0 1 .2 1.7 1.39 1.39 0 0 1-1.2-1.3M275.2 127a.57 .57 0 0 1 .4-.7 .57 .57 0 0 1 .7 .4 1.04 1.04 0 0 1 .1 1.6 1.39 1.39 0 0 1-1.2-1.3M268.4 209.7a1.37 1.37 0 0 0-2 .4 1.25 1.25 0 0 0 2.2 0l-.2-.4M268.4 210.8a1.37 1.37 0 0 0-2 .3 1.25 1.25 0 0 0 2.2 0l-.2-.3M274.2 213.1a1.09 1.09 0 0 0-1.5 .7 1.32 1.32 0 0 0 1.5 .5M274.7 206.1a1.37 1.37 0 0 0-2.1 .4 1.25 1.25 0 0 0 2.3-.1l-.2-.3"/>
<path d="M274.7 207.1a1.37 1.37 0 0 0-2.1 .4 1.25 1.25 0 0 0 2.3 0l-.2-.4"/>
</g>
<path d="M273.8 33.5v12.4M278.2 165.5v-128.8M273.8 204.9l-10.8 6.2M284.5 209.8l-10.7-6.2M284.5 211.1l-10.7-6.2" fill="none" stroke="#000" stroke-width=".21" stroke-dasharray="1.3 .6" stroke-dashoffset=".1"/>
<g fill="none" stroke="#000" stroke-width=".21" stroke-dasharray="1.3 .6">
<path d="M275.4 39.2l-.4 .3M271.4 48.8l-.4 .3M272.1 51l.4-.3M276.1 41.4l.5-.2M281.7 42.9l-.5 .2M282.4 45.1l.4-.3M271.4 77.8l-.4 .3M275.4 68.3l-.4 .3M276.1 70.5l.5-.3M281.7 71.9l-.5 .3M282.4 74.1l.4-.3M272.1 80l.4-.2"/>
<path d="M275.4 97.3l-.4 .3M276.1 99.5l.5-.3M271.4 106.9l-.4 .3M272.1 109.1l.4-.3M281.7 100.9l-.5 .3M282.4 103.1l.4-.2M271.4 135.9l-.4 .3M272.1 138.1l.4-.3M275.4 126.4l-.4 .2M276.1 128.6l.5-.3M281.7 130l-.5 .2M282.4 132.2l.4-.3"/>
<path d="M263.5 166.4v43.2M265.3 199l-.5 .2M275.6 193l-.5 .3M275.6 199.2l-.5 .3M276 194.8l.4-.3M281.8 196.6l-.4 .3M282.2 198.4l.5-.2M263.5 209.6l-.5 .2M265.3 205.2l-.5 .3M265.7 200.7l.4-.2M265.7 207l.4-.3M271.5 202.6l-.4 .3"/>
<path d="M271.5 208.8l-.4 .3M272 204.4l.4-.3M272 210.6l.4-.3M273.8 203.6l-.5 .3M274.5 214.3h-.1M276 201l.4-.2M280.8 210.7l-.1-.1M281.8 202.9l-.4 .2M282.2 204.6l.5-.2"/>
</g>
<path d="M269.3 166.3v46.5M281.7 196.9a.52 .52 0 0 1 .5-.3 .52 .52 0 0 1 .5 .5 .61 .61 0 0 1 .2 .6 .61 .61 0 0 1-.5 .5M272.7 209a.53 .53 0 0 0-.6-.2 .53 .53 0 0 0-.4 .6 .53 .53 0 0 0 .6 .2 .53 .53 0 0 0 .4-.6M272.7 210.1a.53 .53 0 0 0-.6-.2 .53 .53 0 0 0-.4 .5 .53 .53 0 0 0 .6 .2 .53 .53 0 0 0 .4-.5M275.8 211.9a.53 .53 0 0 0-.6-.2 .53 .53 0 0 0-.4 .5 .53 .53 0 0 0 .7 .2 .53 .53 0 0 0 .3-.5M278 207.1l-8.9 5.2M281.7 203.1a.52 .52 0 0 1 .5-.3 .52 .52 0 0 1 .5 .5 .61 .61 0 0 1 .2 .6 .61 .61 0 0 1-.5 .5" fill="none" stroke="#000" stroke-width=".21" stroke-dasharray="1.3 .6" stroke-dashoffset=".2"/>
<g fill="none" stroke="#000" stroke-width=".21" stroke-dasharray="1.3 .6" stroke-dashoffset=".5">
<path d="M266.4 210.1v1M268.6 211.1v-1M269.1 212.3l-.5 .1-.4-.1M271.6 209.2v1M272.6 213.7v1.1M272.6 206.5v1M272.7 210.2v-1M274.8 211v1M274.9 214.8v-1.1M274.9 207.5v-1M275.9 212v-1M278.9 210.1v1"/>
<path d="M279.4 210.6a.58 .58 0 0 0-.5 .7 .58 .58 0 0 0 .8 .4 .99 .99 0 0 0 1.4-.7l-.3-.3M281.2 211.1v-1"/>
</g>
<g font-size="4.2">
<text x="315.7" y="13.3">PART NO</text>
<text x="338.8" y="13.3">QTY</text>
<text x="381.3" y="13.3">NAME</text>
<text x="318.5" y="18.9">21040</text>
<text x="341.5" y="18.9">1</text>
<text x="366.2" y="18.9">WF 6 @ 15#/FT x 107</text>
<text x="317.3" y="25">SS4003</text>
<text x="341.5" y="25">1</text>
<text x="355.3" y="25">COLUMN JOINT PLATE 6 x 6 (W6)</text>
<text x="110.9" y="44.8">2 5/8</text>
<text x="155.6" y="44.8">2 5/8</text>
<text x="210.5" y="44.8">2 5/8</text>
<text x="109.2" y="65.9">14 TYP</text>
<text x="153.9" y="65.9">14 TYP</text>
<text x="208.9" y="65.9">14 TYP</text>
<text x="104.5" y="92.7">4X</text>
<text x="116.5" y="92.7">7/8</text>
<text x="151.3" y="95.8">4X</text>
<text x="163.4" y="95.8">7/8</text>
<text x="206.3" y="95.8">4X</text>
<text x="218.3" y="95.8">7/8</text>
<text x="102" y="128.2">1 1/4</text>
<text x="163.6" y="129.1">1 1/4</text>
<text x="203.4" y="129.1">1 1/4</text>
<text x="166" y="135.6">3 1/2</text>
<text x="41.3" y="143">107 5/8</text>
<text x="292.8" y="188.2">21040</text>
<text x="166.6" y="202.4">3 1/2</text>
<text x="68.7" y="209.8">3 1/2</text>
<text x="162.7" y="209.5">1 1/4</text>
<text x="202.1" y="209.5">1 1/4</text>
<text x="357.7" y="215.5">1.</text>
<text x="357.7" y="211.3">NOTES:</text>
<text x="367.7" y="215.5">SEAL WELD.</text>
<text x="61.9" y="218.3">1 1/4</text>
<text x="102.7" y="218.3">1 1/4</text>
<text x="146.4" y="216.7">4X</text>
<text x="158.5" y="216.7">11/16</text>
<text x="102.8" y="227.3">4X</text>
<text x="114.8" y="227.3">11/16</text>
<text x="288.8" y="223.3">SS4003</text>
<text x="357.6" y="222.4">NOTES:</text>
<text x="357.6" y="226.6">1.</text>
<text x="367.6" y="226.6">SEAL WELD.</text>
<text x="56" y="233">3</text>
<text x="166.4" y="233.1">3</text>
<text x="357.6" y="230.9">2.</text>
<text x="367.6" y="230.9">HOT DIP GALVANIZE.</text>
<text x="118.9" y="235.7">1/8 WELD</text>
<text x="118.9" y="240.7">GAP</text>
<text x="50.1" y="249.6">3</text>
<text x="106.8" y="251.7">1/2</text>
<text x="160.8" y="249">3</text>
<text x="174.2" y="251.3">OUTSIDE VIEW</text>
<text x="361.6" y="255.9">COLUMN UPPER LEFT CENTER</text>
<text x="285.5" y="261.4">MO</text>
<text x="308.3" y="261.3">8/8/2016</text>
<text x="334.3" y="261.6">RELEASED</text>
<text x="11.8" y="266.1">ZONE</text>
<text x="28.6" y="266.1">REV.</text>
<text x="87.1" y="266.1">REV. DESCRIPTION</text>
<text x="174.9" y="266.1">BY</text>
<text x="190.6" y="266.1">DATE</text>
<text x="208.5" y="266.1">APP'D</text>
<text x="227.1" y="266.1">DATE</text>
<text x="243.7" y="266.1">DO NOT SCALE</text>
<text x="328.9" y="266.7">SHEET 1 OF 12</text>
<text x="360.6" y="266.5">B</text>
<text x="368.4" y="266.6">COL-1</text>
<text x="416.7" y="266.5">(1)</text>
</g>
<g font-size="4">
<text x="33.6" y="7.1">8</text>
<text x="85.2" y="7.1">7</text>
<text x="137" y="7.1">6</text>
<text x="188.6" y="7.1">5</text>
<text x="240.3" y="7.1">4</text>
<text x="292.1" y="7.1">3</text>
<text x="343.8" y="7.1">2</text>
<text x="395.7" y="7.1">1</text>
<text x="4.9" y="29.8">F</text>
<text x="424.5" y="29.9">F</text>
<text x="4.8" y="76">E</text>
<text x="424.3" y="73.5">E</text>
<text x="4.7" y="117.7">D</text>
<text x="424.2" y="116.9">D</text>
<text x="4.7" y="159.3">C</text>
<text x="424.2" y="160.4">C</text>
<text x="4.8" y="204">B</text>
<text x="424.3" y="204">B</text>
<text x="4.8" y="246.1">A</text>
<text x="424.3" y="246">A</text>
<text x="33.6" y="274.2">8</text>
<text x="85.2" y="274.2">7</text>
<text x="137" y="274.2">6</text>
<text x="188.6" y="274.2">5</text>
<text x="240.3" y="274.2">4</text>
<text x="292.1" y="274.2">3</text>
<text x="343.8" y="274.2">2</text>
<text x="395.8" y="274.2">1</text>
</g>
<text font-size="3.2" x="84.3" y="183.9" transform="rotate(-90 84.3 183.9)">MK. INSIDE</text>
<g font-size="2.6">
<text x="245.7" y="249.3">FRACTIONAL ±</text>
<text x="245.7" y="252.3">X.X</text>
<text x="245.7" y="255.3">X.XX</text>
<text x="262.9" y="252.3">±0.062</text>
<text x="262.9" y="255.3">±0.031</text>
<text x="245.7" y="258.3">X.XXX</text>
<text x="245.7" y="261.2">ANGULAR</text>
<text x="262.9" y="258.3">±0.010</text>
<text x="262.9" y="261.2">±0.5</text>
</g>
<g font-size="2.2">
<text x="359.5" y="262.8">SIZE</text>
<text x="365.3" y="262.7">DRAWING NO.</text>
<text x="417.5" y="262.8">REV</text>
</g>
<text font-size="2.1" x="14.7" y="269.5">THIS DRAWING AND THE INFORMATION CONTAINED ON IT ARE THE EXCLUSIVE PROPERTY OF HARSCO CORP. THE COPYING, REPRODUCING, TRANSMITTING, OR DISTRIBUTION OF THIS DRAWING OR ANY INFORMATION CONTAINED ON IT, WHETHER IN PART OR AS A WHOLE, WITHOUT THE PRIOR WRITTEN CONSENT OF HARSCO CORP IS PROHIBITED. © 2019 HARSCO CORPORATION. ALL RIGHTS RESERVED.</text>
<g font-size="2">
<text x="242.9" y="239.8">ALL DIMENSIONS ARE INCHES</text>
<text x="243.1" y="236.8">UNLESS OTHERWISE SPECIFIED:</text>
<text x="242.9" y="242.1">DIMENSIONS IN [ ] ARE METRIC</text>
<text x="242.9" y="244.4">REMOVE BURRS &amp; SHARP EDGES</text>
<text x="242.9" y="246.7">MACHINE FINISH: 125 MICRO</text>
</g>
<g font-size="1.7">
<text x="274.8" y="236.1">THIRD ANGLE PROJ</text>
<text x="292" y="236.1">JOB NO.</text>
<text x="328.5" y="236.1">MODEL</text>
<text x="274.8" y="242.5">CUSTOMER</text>
<text x="274.8" y="247.8">CUSTOMER PROJECT</text>
<text x="274.8" y="253.1">ESTIMATED DRY WEIGHT (LBS)</text>
<text x="274.8" y="258.3">DRAWN BY</text>
<text x="274.8" y="263.6">CHECKED BY</text>
<text x="302.2" y="263.6">DATE</text>
<text x="302.2" y="258.3">DATE</text>
<text x="328.2" y="258.3">STATUS</text>
</g>
</svg>
